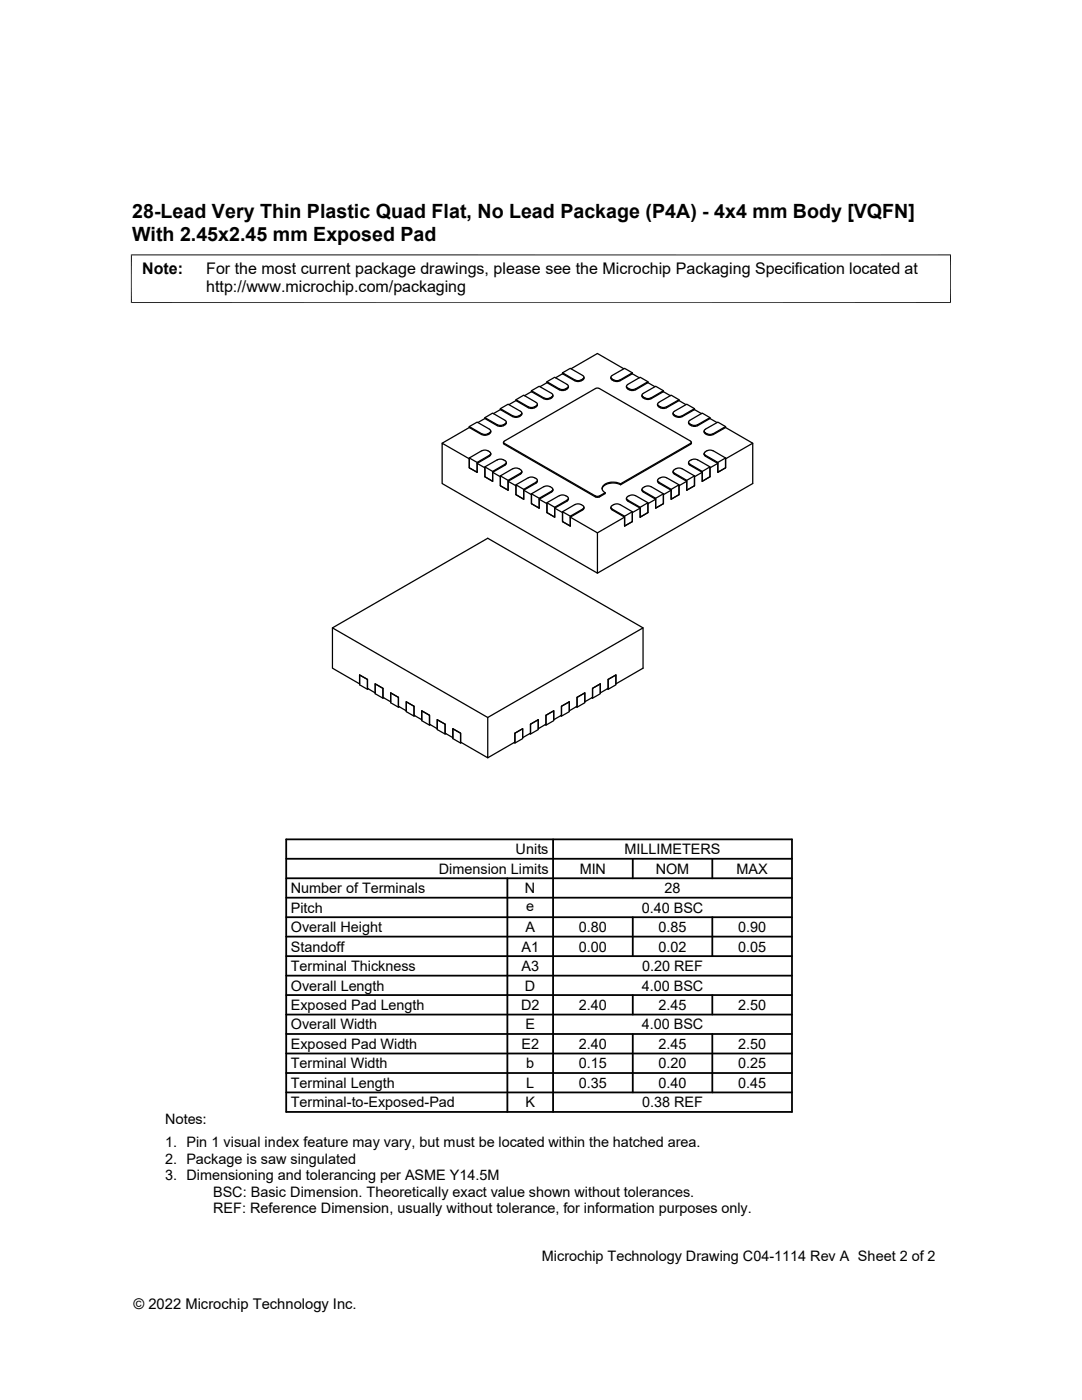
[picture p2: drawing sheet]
<svg xmlns="http://www.w3.org/2000/svg" width="216mm" height="279mm" viewBox="0 0 216 279" stroke-linecap="round" stroke-linejoin="round" font-family="sans-serif">
<g fill="none" stroke="#000" stroke-width=".25">
<path d="M103 79.9l-1.4 .9M103 79.9l2.4 1.5a1.41 1.41 0 0 0 1.6-.2M103 79.9v-.1l1.5-.9 2.5 1.4a.35 .35 0 0 1 .2 .4 .35 .35 0 0 1-.2 .3l-.3 .2M103 79.8l2.4 1.4M106 78.2l-1.4 .8M106 78.2l2.5 1.4a1.38 1.38 0 0 0 1.8-.5v-.2M106 78l2.5 1.4a1.26 1.26 0 0 0 1.8-.6l-2.7-1.7-1.6 .9v.2M109.1 76.4l-1.3 .8M109.1 76.4l2.5 1.4M109.1 76.4v-.2l1.6-.9 2.5 1.4M109.1 76.2l2.5 1.4M111.6 77.8l.5 .1 .8-.1"/>
<path d="M112.2 74.6l-1.4 .8M112.2 74.4l2.5 1.4a1.26 1.26 0 0 0 1.8-.6l-2.7-1.7-1.6 .9v.2M112.2 74.6l2.5 1.4M113.2 76.8a.35 .35 0 0 1 .2 .3 .35 .35 0 0 1-.2 .3M113.2 77.6l-.3 .2M113.2 77.4a1.47 1.47 0 0 1-1.6 .2M113.4 77.3l-.2 .3M113.4 77.1v.2M113.9 73.6l5.3-3.1 5.3 3.1M114.7 76l.5 .1 .8-.1M116.5 75.3v.4l-.5 .3M121.9 75.3l.1 .4 .5 .3"/>
<path d="M122.5 76l.4 .1 .8-.1M125 77.1l.1 .3 .5 .4M125.3 76.8a.35 .35 0 0 0-.3 .3 .35 .35 0 0 0 .3 .3M125.6 77.8l.4 .1 .8-.1M126.2 74.6l1.4 .8M126.2 74.4l-1.6-.9-2.4 1.5a.37 .37 0 0 0-.3 .3 .37 .37 0 0 0 .3 .3 1.41 1.41 0 0 0 1.5 .2l2.5-1.4v.2M126.2 74.6l-2.5 1.4M129.3 76.4l1.4 .8M129.3 76.2l-1.6-.9-2.5 1.4M129.3 76.4l-2.5 1.4M129.3 76.4v-.2l-2.5 1.4a1.47 1.47 0 0 1-1.6-.2M132.4 78.2l1.4 .8"/>
<path d="M132.4 78l-1.6-.9-2.4 1.4a.37 .37 0 0 0-.3 .4 .37 .37 0 0 0 .3 .3 1.41 1.41 0 0 0 1.5 .2l2.5-1.4v.2M132.4 78.2l-2.5 1.4a1.38 1.38 0 0 1-1.8-.5v-.2M135.5 79.9l1.4 .9M135.5 79.8l-1.6-.9-2.5 1.4a.37 .37 0 0 0-.2 .4 .37 .37 0 0 0 .3 .3l.3 .2M135.5 79.9l-2.5 1.5a1.41 1.41 0 0 1-1.6-.2M135.5 79.9v-.1l-2.5 1.4M93.6 85.3l-5.4 3.2M93.6 85.3l2.5 1.4M93.6 85.3v-.2l1.6-.9 2.5 1.5M93.6 85.1l2.5 1.5a1.41 1.41 0 0 0 1.6-.2M93.6 91.4l1.6 .9M96.1 90l-2.5 1.4v2l1.6 .9v-2l2.5-1.5a.36 .36 0 0 0 .2-.3 .36 .36 0 0 0-.2-.3"/>
<path d="M96.1 86.7l.5 .2 .8-.2M96.1 90l.5-.2 .8 .2M96.8 83.5l-1.4 .8M96.8 93.2l1.5 .9M96.8 83.5l2.4 1.4a1.36 1.36 0 0 0 1.8-.5v-.2M96.8 83.4l2.4 1.4a1.38 1.38 0 0 0 1.8-.6l-.1-.2-2.6-1.6-1.5 1v.1M97.4 90l.3 .1M97.7 85.7a.35 .35 0 0 1 .2 .3 .35 .35 0 0 1-.2 .4M97.9 90.5l-.2 .5-2.5 1.5v1.8l-1.6-.9v-1.8l-5.4-3.1v8l31 17.9v-8.1l-5.4-3.1M97.9 86v.4l-.5 .3M98.3 94.3l1.5 .8v1.8l1.6 .9v-1.7l2.5-1.5M99.2 91.8l-2.4 1.4v1.9l1.5 1v-2l2.5-1.5a.37 .37 0 0 0 .2-.3 .37 .37 0 0 0-.2-.4l-.3-.1"/>
<path d="M99.2 91.8l.5-.2 .8 .2M99.8 81.7l-1.4 .8M99.8 95l1.6 .9M99.8 81.7l2.5 1.5M99.8 81.7v-.1l1.6-.9 2.5 1.4M99.8 81.6l2.5 1.4M100.5 88.3l.1 .4 18.2 10.5h.8l1.1-.7v-.2l-1.1 .7M101 92.3l-.1 .5-2.6 1.5v1.8l-1.5-1v-1.7l-1.6-.9M101.4 96.1l1.6 .8v1.8l1.5 .9v-1.8l2.5-1.4M102.3 93.5l-2.5 1.5v1.9l1.6 .9v-1.9l2.5-1.5a.37 .37 0 0 0 .2-.3 .37 .37 0 0 0-.2-.4 1.37 1.37 0 0 0-1.6-.1M102.3 83l.5 .1 .8-.1M103 96.8l1.5 .9"/>
<path d="M103.9 82.8l-.3 .2M103.9 82.1a.35 .35 0 0 1 .2 .3 .35 .35 0 0 1-.2 .4M103.9 83a1.42 1.42 0 0 1-1.6 .1M104.1 94.3l-.2 .3M104.1 82.6l-.2 .4M104.1 82.4v.2M104.1 94.1v.2M105.4 95.3l-2.4 1.5v1.9l1.5 .9v-1.9l2.5-1.5a.37 .37 0 0 0 .2-.3 .37 .37 0 0 0-.2-.4l-.3-.2M105.4 81.2l.5 .1 .8-.1M105.4 95.4l.5-.2 .8 .2M106 98.6l1.6 .8M106 98.6l2.5-1.5a1.26 1.26 0 0 1 1.8 .6l-.2 .3-2.5 1.4v2l-1.6-.9z"/>
<path d="M107.2 80.7v.3l-.2 .2M107.2 95.9v.3l-.2 .2M107.6 99.6l1.5 .9v1.8l1.6 .9v-1.8l2.5-1.4M110.3 97.7l-.2 .5-2.5 1.4v1.8l-1.6-.9v-1.8l-1.5-.9M111.6 98.9l-2.5 1.4v2l1.6 .9v-2l2.5-1.4M111.6 98.9a1.47 1.47 0 0 1 1.6 .2M113.2 99.1a.35 .35 0 0 1 .2 .3 .35 .35 0 0 1-.2 .4M113.4 99.6l-.2 .4M113.4 99.4v.2M118.8 99h.8M123.8 96.6a2.9 2.9 0 0 0-3.6 .6v.5l.6 .6M123.8 96.7a2.86 2.86 0 0 0-3.6 .7l-.1 .2"/>
<path d="M125 99.4l.2 .6 2.5 1.4v1.8M125.2 99.8l2.5 1.4v2M125.2 99.1a1.56 1.56 0 0 1 1.6-.2l2.5 1.4v2l-1.6 .9M125.3 99.1a.35 .35 0 0 0-.3 .3 .35 .35 0 0 0 .3 .4M128.1 97.7l.1 .4 2.6 1.5v1.8l1.6-.9v-1.8l1.5-.9M128.2 97.5a1.56 1.56 0 0 1 1.7-.4l2.5 1.5v1.9l-1.6 .9v-2l-2.6-1.5zM130.8 99.6l-1.5 .9v1.8l-1.6 .9M131.2 95.9l.1 .3 .2 .2M131.2 80.7l.3 .5M131.8 81.2l.4 .1 .8-.1M131.8 95.3l-.3 .2a.35 .35 0 0 0-.3 .4 .35 .35 0 0 0 .3 .3l2.4 1.5v1.9l1.6-.9v-1.9l-2.5-1.5M131.8 95.4l.4-.2 .8 .2"/>
<path d="M132.4 98.6l-1.6 .8M134.3 82.4l.1 .4 .2 .2M134.3 94.1l.1 .3 .2 .2M134.6 83l.3 .2M134.6 82.1a.35 .35 0 0 0-.3 .3 .35 .35 0 0 0 .3 .4M134.6 82.8l.3 .2M134.9 93.5l-.3 .2a.35 .35 0 0 0-.3 .4 .35 .35 0 0 0 .3 .3l2.4 1.5v1.9l1.6-.9v-1.9l-2.5-1.5-.8-.1-.4 .2M134.9 83l.4 .1 .8-.1M135.5 96.8l-1.6 .9M137 96.1l-1.5 .8v1.8l-1.6 .9v-1.8l-2.5-1.4M137.4 92.3l.1 .4 .1 .1 2.5 1.5v1.8M137.9 88.5l-.1 .2-14 8v-.2l14-8 .1-.2-.1-.2-18.5-10.7-.5 .1-18.3 10.7 .1 .3 18.2 10.5"/>
<path d="M138 88.3v.2M138 91.8l-.4 .1a.35 .35 0 0 0-.2 .4 .35 .35 0 0 0 .2 .3l2.5 1.5v2M138 91.8l.4-.2 .8 .2M138.6 81.7l1.4 .8M138.6 81.6l-1.6-.9-2.4 1.4M138.6 81.7v-.1l-2.5 1.4M138.6 81.7l-2.6 1.5-.7 .1-.4-.2M138.6 95l-1.6 .9M139.2 91.8l2.5 1.4v1.9l-1.6 1M140.1 94.3l-1.5 .8v1.8l-1.6 .9v-1.7l-2.4-1.5M140.5 86v.2M140.5 90.5v.2"/>
<path d="M140.5 90.7l.3 .3M140.5 86.2l.3 .4M140.7 86.6l.4 .1M140.7 86.4a1.41 1.41 0 0 0 1.6 .2M140.8 90.2a.35 .35 0 0 0-.3 .3 .35 .35 0 0 0 .3 .3M140.8 85.7a.35 .35 0 0 0-.3 .3 .35 .35 0 0 0 .3 .4M141.1 86.7l.4 .2 .8-.2M141.1 90l-.4 .1M141.1 90l.4-.2 .8 .2M141.7 83.5l1.4 .8M141.7 83.4l-1.6-1-2.5 1.5a.37 .37 0 0 0-.2 .4 .37 .37 0 0 0 .2 .3 1.47 1.47 0 0 0 1.6 .2l2.5-1.4v.1M141.7 93.2l-1.6 .9"/>
<path d="M141.7 83.5l-2.5 1.4a1.36 1.36 0 0 1-1.8-.5v-.2M142.3 90l2.5 1.4v2l-1.6 .9v-2l-2.5-1.5M143.2 92.5l-1.5 .9v1.7l-1.6 1M144.8 85.3l5.4 3.2v8l-31 17.9M144.8 85.1l-1.6-.9-2.5 1.5M144.8 91.4l-1.6 .9M144.8 85.3l-2.5 1.4M144.8 85.3v-.2l-2.5 1.5M150.2 88.5l-5.4 3.1v1.8l-1.6 .9v-1.8l-2.5-1.5M109.1 100.3l1.6 .9M112.2 102.1l1.6 .9M114.7 100.7l.5-.1 .8 .1"/>
<path d="M114.7 100.7l-2.5 1.4v2l1.6 .9v-2l2.5-1.4M116 100.7l.3 .2M116.3 100.9a.35 .35 0 0 1 .2 .3 .35 .35 0 0 1-.2 .4M116.5 101.2l-.1 .5-2.6 1.5v1.8l-1.6-.9v-1.8l-1.5-.9M121.9 101.2l.1 .5 2.6 1.5v1.8l1.6-.9v-1.8l1.5-.9M122.2 100.9a.35 .35 0 0 0-.3 .3 .35 .35 0 0 0 .3 .4M122.5 100.7l-.3 .2M122.5 100.7l.4-.1 .8 .1M123.7 100.7l2.5 1.4v2l-1.6 .9v-2l-2.4-1.4M124.6 103.2l-5.4 3.1M126.2 102.1l-1.6 .9M129.3 100.3l-1.6 .9"/>
<path d="M66.3 125.3l31-17.9 31 17.9v8.1l-5.4 3.1v-1.8l-1.6 .9v1.8l-1.5 .9v-1.8l-1.6 .9v1.8l-1.5 .9v-1.8l-1.6 .9v1.7l-1.5 1v-1.8l-1.6 .8v1.8l-1.5 .9v-1.7l-1.6 .8v1.8l-1.5 .9v-1.8l-1.5 .9v1.8l-1.6 .9v-1.8l-1.6 .9v1.8l-5.4 3.1M66.3 125.3l31 17.9v8l-5.4-3.1v-1.8l-1.5-.9v1.8l-1.6-.9v-1.8l-1.6-.9v1.8l-1.5-.9v-1.8l-1.5-.8v1.7l-1.6-.9v-1.8l-1.5-.8v1.8l-1.6-1v-1.7l-1.5-.9v1.8l-1.6-.9v-1.8l-1.5-.9v1.8l-1.6-.9v-1.8l-1.5-.9v1.8l-5.5-3.1zM73.5 137.5l-.2 .1v-2l-1.5-.9v2l1.5 .9M76.6 139.3h-.2v-1.9l-1.5-.9v2l1.5 .8M118.1 139.3h.1v-1.9l1.6-.9v2l-1.6 .8M121.2 137.5l.1 .1v-2l1.6-.9v2l-1.6 .9M128.3 125.3l-31 17.9M79.7 141.1h-.2v-1.9l-1.5-.9v2l1.5 .8M82.8 142.8l-.2 .1v-2l-1.5-.8v1.9l1.5 .9M85.9 144.6l-.2 .1v-2l-1.5-.8v1.9l1.5 .9M89 146.4l-.2 .1v-2l-1.6-.9v2l1.6 .9M92.1 148.2l-.2 .1v-2l-1.5-.9v2l1.5 .9"/>
<path d="M102.6 148.2l.1 .1v-2l1.6-.9v2l-1.6 .9M105.7 146.4l.2 .1v-2l1.5-.9v2l-1.5 .9M108.8 144.6l.1 .1v-2l1.6-.8v1.9l-1.6 .9M111.9 142.8l.1 .1v-2l1.6-.8v1.9l-1.6 .9M115 141.1h.1v-1.9l1.6-.9v2l-1.6 .8"/>
</g>
<path d="M26.1 50.9h163.7M26.2 50.8v9.7M189.7 50.8v9.7M26.1 60.4h163.7" fill="none" stroke="#000" stroke-width=".2"/>
<g fill="none" stroke="#000" stroke-width=".36">
<path d="M57.1 179.2h100.9M57.1 175.3h100.9M57.1 171.4h100.9M57.1 167.5h100.9v54.4h-100.9zM101.2 175.3v46.6M110.4 167.5v54.4M126.3 171.4v3.9M142.1 171.4v3.9M57.1 186.9h100.9M57.1 183h100.9M57.1 198.6h100.9M57.1 194.7h100.9"/>
<path d="M57.1 190.8h100.9M126.3 183v7.8M126.3 198.6v3.9M142.1 183v7.8M142.1 198.6v3.9M57.1 214.1h100.9M57.1 206.4h100.9M57.1 202.5h100.9M57.1 210.2h100.9M57.1 218h100.9M126.3 206.4v11.6M142.1 206.4v11.6"/>
</g>
<g font-size="3.9">
<text x="26.4" y="43.5">28-Lead Very Thin Plastic Quad Flat, No Lead Package (P4A) - 4x4 mm Body [VQFN]</text>
<text x="26.4" y="48">With 2.45x2.45 mm Exposed Pad</text>
</g>
<g font-size="3.2">
<text x="28.4" y="54.6">Note:</text>
<text x="41.1" y="58.3">http://www.microchip.com/packaging</text>
<text x="41.1" y="54.6">For the most current package drawings, please see the Microchip Packaging Specification located at</text>
</g>
<g font-size="2.9">
<text x="102.9" y="170.5">Units</text>
<text x="124.6" y="170.5">MILLIMETERS</text>
<text x="58" y="178.2">Number of Terminals</text>
<text x="87.6" y="174.4">Dimension Limits</text>
<text x="104.8" y="178.2">N</text>
<text x="115.7" y="174.4">MIN</text>
<text x="130.8" y="174.4">NOM</text>
<text x="132.6" y="178.2">28</text>
<text x="147" y="174.4">MAX</text>
<text x="58" y="182.1">Pitch</text>
<text x="105" y="181.8">e</text>
<text x="128" y="182.1">0.40 BSC</text>
<text x="58" y="186">Overall Height</text>
<text x="58" y="189.9">Standoff</text>
<text x="104.1" y="189.9">A1</text>
<text x="104.8" y="186">A</text>
<text x="115.5" y="186">0.80</text>
<text x="115.5" y="189.9">0.00</text>
<text x="131.4" y="186">0.85</text>
<text x="131.4" y="189.9">0.02</text>
<text x="147.3" y="186">0.90</text>
<text x="147.3" y="189.9">0.05</text>
<text x="58" y="193.8">Terminal Thickness</text>
<text x="58" y="197.7">Overall Length</text>
<text x="104.1" y="193.8">A3</text>
<text x="104.8" y="197.7">D</text>
<text x="128" y="197.7">4.00 BSC</text>
<text x="128.1" y="193.8">0.20 REF</text>
<text x="58" y="201.6">Exposed Pad Length</text>
<text x="104" y="201.6">D2</text>
<text x="115.5" y="201.6">2.40</text>
<text x="131.4" y="201.6">2.45</text>
<text x="147.3" y="201.6">2.50</text>
<text x="58" y="205.4">Overall Width</text>
<text x="58" y="209.3">Exposed Pad Width</text>
<text x="104" y="209.3">E2</text>
<text x="104.8" y="205.4">E</text>
<text x="115.5" y="209.3">2.40</text>
<text x="128" y="205.4">4.00 BSC</text>
<text x="131.4" y="209.3">2.45</text>
<text x="147.3" y="209.3">2.50</text>
<text x="58" y="213.2">Terminal Width</text>
<text x="105" y="213.2">b</text>
<text x="115.5" y="213.2">0.15</text>
<text x="131.4" y="213.2">0.20</text>
<text x="147.3" y="213.2">0.25</text>
<text x="58" y="217.1">Terminal Length</text>
<text x="58" y="221">Terminal-to-Exposed-Pad</text>
<text x="104.8" y="221">K</text>
<text x="105" y="217.1">L</text>
<text x="115.5" y="217.1">0.35</text>
<text x="128.1" y="221">0.38 REF</text>
<text x="131.4" y="217.1">0.40</text>
<text x="147.3" y="217.1">0.45</text>
<text x="32.9" y="224.3">Notes:</text>
<text x="32.9" y="228.9">1. Pin 1 visual index feature may vary, but must be located within the hatched area.</text>
<text x="32.9" y="232.2">2. Package is saw singulated</text>
<text x="32.9" y="235.5">3. Dimensioning and tolerancing per ASME Y14.5M</text>
<text x="42.5" y="238.8">BSC: Basic Dimension. Theoretically exact value shown without tolerances.</text>
<text x="42.5" y="242.2">REF: Reference Dimension, usually without tolerance, for information purposes only.</text>
<text x="108.1" y="251.7">Microchip Technology Drawing C04-1114 Rev A Sheet 2 of 2</text>
<text x="26.6" y="261.3">© 2022 Microchip Technology Inc.</text>
</g>
</svg>
